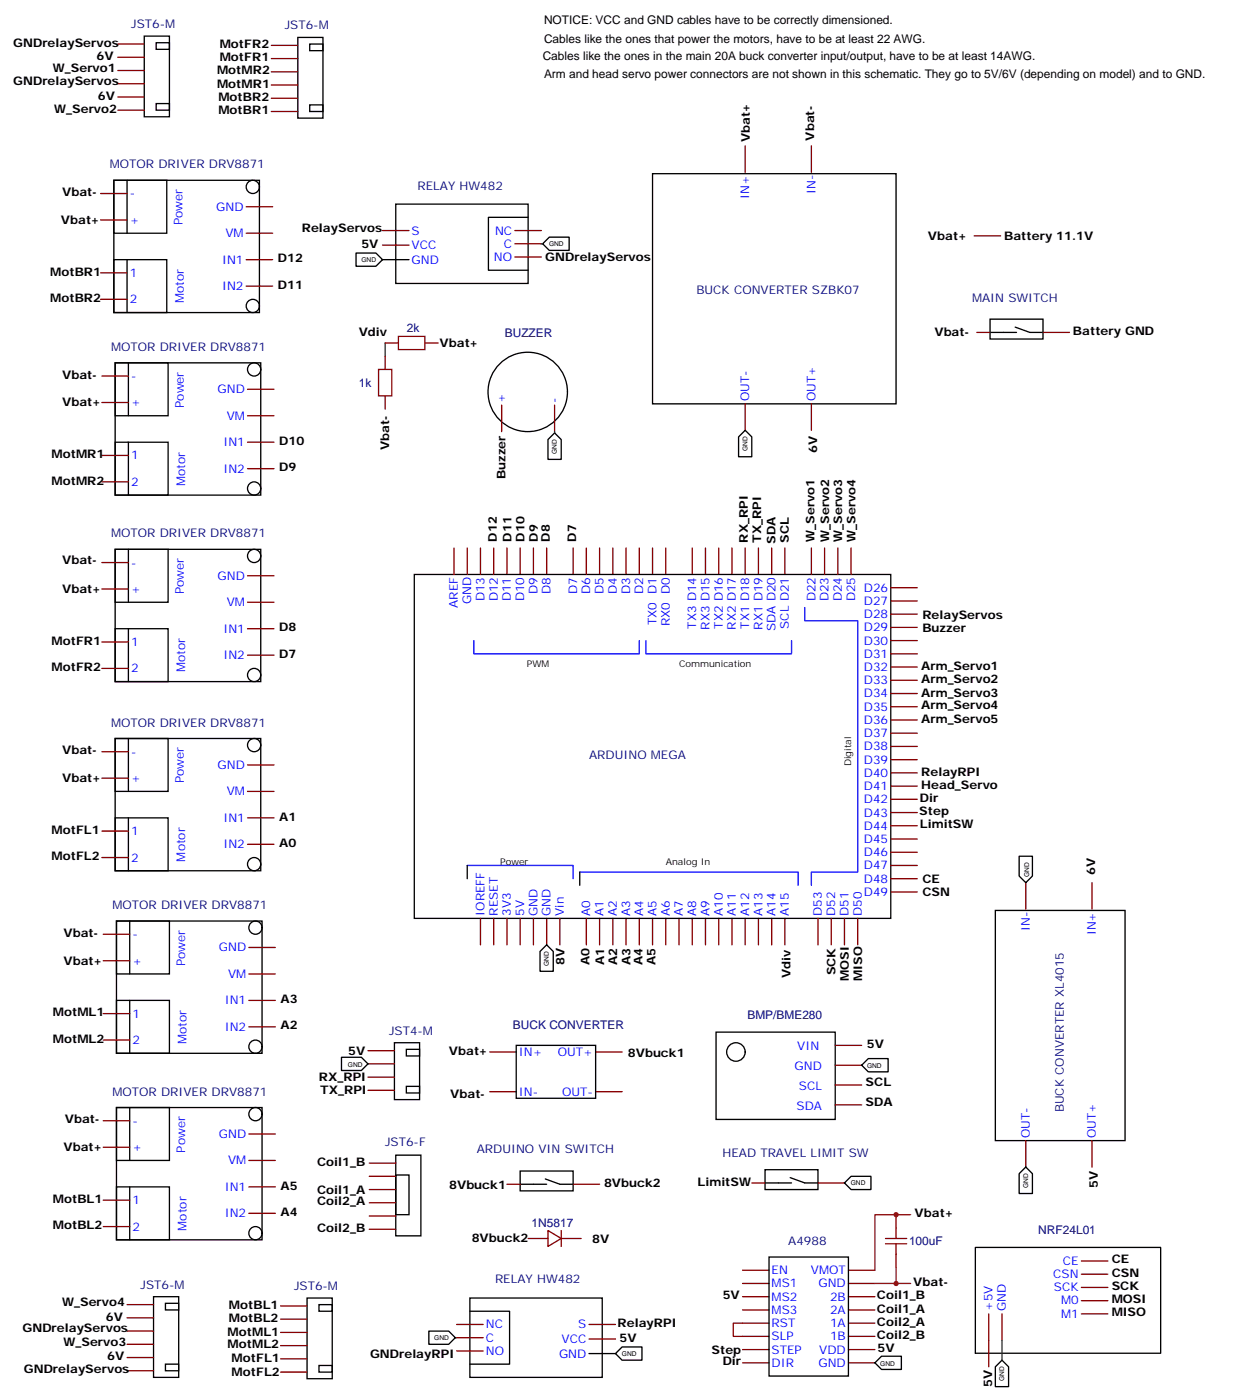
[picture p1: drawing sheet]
<svg xmlns="http://www.w3.org/2000/svg" width="331mm" height="373mm" viewBox="0 0 331 373" stroke-linecap="round" stroke-linejoin="round" font-family="sans-serif">
<g fill="none" stroke="#000" stroke-width=".35">
<path d="M38.5 9.6h6.7v21.6h-6.7zM41.6 11.4h3.6v1.8h-3.6zM79.4 10h6.7v21.5h-6.7zM82.5 11.7h3.6v1.8h-3.6zM41.6 27.6h3.6v1.8h-3.6zM82.5 28h3.6v1.7h-3.6zM30.3 48.1h38.8v35.3h-38.8zM30.3 48.1h14.1v14.1h-14.1zM33.9 48.1v14.1M105.5 54.4h35.3v21.2h-35.3zM140.8 58h-10.6v14.1h10.6M173.9 46.3h64.9v61.4h-64.9z"/>
<path d="M30.3 69.3h14.1v14.1h-14.1zM33.9 69.3v14.1M94.9 67.5h5.3l1.8 1.8-1.8 1.7h-5.3zM102 69.3h7M144.6 65l1.8-1.7h5.3v3.5h-5.3zM30.7 96.8h38.8v35.2h-38.8zM30.7 96.8h14.1v14.1h-14.1zM34.2 96.8v14.1M263.9 85.1h14.1v5.3h-14.1zM263.9 88.7h7M270.6 87.2l3.9 1.5h3.5M30.7 117.9h14.1v14.1h-14.1z"/>
<path d="M34.2 117.9v14.1M147.8 115.5l1.8 1.7v5.3h-3.6v-5.3zM198.6 114.8l1.8 1.7v5.3h-3.6v-5.3zM30.7 146.5h38.8v35.3h-38.8zM30.7 146.5h14.1v14.1h-14.1zM34.2 146.5v14.1M110.4 153.2h127v91.7h-127zM30.7 167.7h14.1v14.1h-14.1zM34.2 167.7v14.1M30.7 197h38.8v35.2h-38.8zM30.7 197h14.1v14.1h-14.1zM34.2 197v14.1"/>
<path d="M30.7 218.1h14.1v14.1h-14.1zM34.2 218.1v14.1M124.5 230.8v3.6M154.5 232.6v3.5M271.6 228.4h3.6v5.2l-1.8 1.8-1.8-1.8zM31 245.6h38.8v35.3h-38.8zM31 245.6h14.2v14.2h-14.2zM34.6 245.6v14.2M143.9 253.8l1.8-1.8 1.8 1.8v5.2h-3.6zM265.3 242.8h34.6v61.4h-34.6zM31 266.8h14.2v14.1h-14.2zM34.6 266.8v14.1"/>
<path d="M105.1 278.1h6.7v15.2h-6.7zM108.3 279.9h3.5v1.7h-3.5zM137.6 278.8h21.1v14.1h-21.1zM190.9 275.3h31.7v23.3h-31.7zM31 295.4h38.8v35.3h-38.8zM31 295.4h14.2v14.1h-14.2zM34.6 295.4v14.1M91 282h5.3l1.8 1.7-1.8 1.8h-5.3zM108.3 289.7h3.5v1.8h-3.5zM229.7 284.1l1.7-1.8h5.3v3.6h-5.3zM31 316.5h14.2v14.2h-14.2zM34.6 316.5v14.2"/>
<path d="M105.5 308.1h6.7v21.5h-6.7zM105.5 313.4h3.5v10.6h-3.5zM138.6 312.3h14.2v5.3h-14.2zM138.6 315.8h7.1M145.3 314.4l3.9 1.4h3.6M203.9 312h14.1v5.3h-14.1zM203.9 315.5h7.1M210.6 314.1l3.9 1.4h3.5M226.8 313.7h5.3v3.6h-5.3l-1.7-1.8zM271.6 313l1.8-1.7 1.8 1.7v5.3h-3.6zM205 335.2h21.1v31.8h-21.1zM260 332.7h49.3v28.2h-49.3z"/>
<path d="M40.9 345.8h6.7v21.5h-6.7zM44.1 347.6h3.5v1.8h-3.5zM81.8 346.2h6.7v21.5h-6.7zM85 347.9h3.5v1.8h-3.5zM114.3 355h5.3l1.8 1.8-1.8 1.7h-5.3zM125.2 346.2h35.3v21.1h-35.3zM125.2 349.7h10.6v14.1h-10.6M44.1 363.8h3.5v1.8h-3.5zM85 364.2h3.5v1.7h-3.5zM157 361h7M164 361l1.8-1.8h5.3v3.6h-5.3zM233.2 363.5l1.7-1.8h5.3v3.5h-5.3z"/>
<path d="M267.1 362.8l1.7 1.7v5.3h-3.5v-5.3z"/>
<circle cx="67.4" cy="49.8" r="1.76"/>
<circle cx="67.4" cy="81.6" r="1.76"/>
<circle cx="67.7" cy="98.5" r="1.76"/>
<circle cx="140.7" cy="104.5" r="10.6"/>
<circle cx="67.7" cy="130.3" r="1.76"/>
<circle cx="67.7" cy="148.3" r="1.76"/>
<circle cx="67.7" cy="198.7" r="1.76"/>
<circle cx="67.7" cy="180" r="1.76"/>
<circle cx="67.7" cy="230.5" r="1.76"/>
<circle cx="68.1" cy="247.4" r="1.76"/>
<circle cx="68.1" cy="279.2" r="1.76"/>
<circle cx="68.1" cy="297.1" r="1.76"/>
<circle cx="196.1" cy="280.6" r="2.47"/>
<circle cx="68.1" cy="328.9" r="1.76"/>
</g>
<g fill="none" stroke="#870000" stroke-width=".35">
<path d="M31.4 15.3h7.1M31.4 11.7h7.1M31.4 18.8h7.1M72.3 15.6h7.1M72.3 12.1h7.1M72.3 19.2h7.1M31.4 29.4h7.1M31.4 22.3h7.1M31.4 25.9h7.1M72.3 29.7h7.1M72.3 22.7h7.1M72.3 26.2h7.1"/>
<path d="M198.6 38.9v7.1M216.3 38.9v7.1M26.8 51.6h7.1M26.8 58.7h7.1M65.6 55.1h7.1M26.8 79.8h7.1M26.8 72.8h7.1M65.6 62.2h7.1M65.6 69.3h7.1M65.6 76.3h7.1M102 61.5h7M102 65.4h7"/>
<path d="M137.2 61.5h7.1M137.2 68.5h7.1M137.2 65h7.1M259.6 62.9h7.1M102.7 95v3.5M102.7 91.5h3.5M113.2 91.5h3.6M260.3 88.7h3.6M278 88.7h7M27.2 100.3h7M27.2 107.4h7M66 110.9h7"/>
<path d="M66 117.9h7M66 103.8h7M102.7 105.6v3.5M133.7 108.1v7M147.8 108.1v7M198.6 107.7v7.1M216.3 107.7v7.1M27.2 128.5h7M27.2 121.5h7M66 125h7M27.2 150h7M27.2 157.1h7"/>
<path d="M66 153.6h7M121 146.2v7M124.5 146.2v7M128.1 146.2v7M131.6 146.2v7M135.1 146.2v7M138.6 146.2v7M142.2 146.2v7M145.7 146.2v7M152.8 146.2v7M156.3 146.2v7M159.8 146.2v7"/>
<path d="M163.3 146.2v7M166.9 146.2v7M170.4 146.2v7M173.9 146.2v7M177.4 146.2v7M184.5 146.2v7M188 146.2v7M191.6 146.2v7M195.1 146.2v7M198.6 146.2v7M202.1 146.2v7M205.7 146.2v7"/>
<path d="M209.2 146.2v7M216.3 146.2v7M219.8 146.2v7M223.3 146.2v7M226.8 146.2v7M237.4 156.7h7.1M27.2 178.3h7M27.2 171.2h7M66 160.6h7M66 167.7h7M66 174.7h7M237.4 160.3h7.1"/>
<path d="M237.4 163.8h7.1M237.4 167.3h7.1M237.4 170.9h7.1M237.4 174.4h7.1M237.4 177.9h7.1M237.4 181.4h7.1M237.4 185h7.1M237.4 188.5h7.1M237.4 192h7.1M237.4 195.5h7.1M237.4 199.1h7.1M27.2 200.5h7"/>
<path d="M27.2 207.5h7M66 211.1h7M66 218.1h7M66 204h7M237.4 202.6h7.1M237.4 206.1h7.1M237.4 209.7h7.1M237.4 213.2h7.1M237.4 216.7h7.1M27.2 228.7h7M27.2 221.7h7M66 225.2h7"/>
<path d="M237.4 220.2h7.1M237.4 223.8h7.1M237.4 237.9h7.1M237.4 234.4h7.1M237.4 230.8h7.1M237.4 227.3h7.1M273.4 235.4v7.1M291 235.4v7.1M27.5 249.2h7.1M27.5 256.2h7.1M66.3 259.8h7.1M66.3 252.7h7.1"/>
<path d="M128.1 244.9v7.1M131.6 244.9v7.1M135.1 244.9v7.1M138.6 244.9v7.1M142.2 244.9v7.1M145.7 244.9v7.1M149.2 244.9v7.1M156.3 244.9v7.1M159.8 244.9v7.1M163.3 244.9v7.1M166.9 244.9v7.1M170.4 244.9v7.1"/>
<path d="M173.9 244.9v7.1M177.4 244.9v7.1M181 244.9v7.1M184.5 244.9v7.1M188 244.9v7.1M191.6 244.9v7.1M195.1 244.9v7.1M198.6 244.9v7.1M202.1 244.9v7.1M205.7 244.9v7.1M209.2 244.9v7.1M218 244.9v7.1"/>
<path d="M221.5 244.9v7.1M225.1 244.9v7.1M228.6 244.9v7.1M27.5 277.4h7.1M27.5 270.3h7.1M66.3 266.8h7.1M66.3 273.9h7.1M222.6 278.8h7.1M27.5 298.9h7.1M98.1 290.8h7M98.1 280.2h7M98.1 287.3h7"/>
<path d="M98.1 283.7h7M130.5 291.1h7.1M130.5 280.6h7.1M158.7 291.1h7.1M158.7 280.6h7.1M222.6 284.1h7.1M222.6 289.4h7.1M222.6 294.7h7.1M27.5 306h7.1M66.3 309.5h7.1M66.3 316.5h7.1M66.3 302.4h7.1"/>
<path d="M98.4 310.2h7.1M98.4 317.3h7.1M98.4 313.7h7.1M135.1 315.8h3.5M152.8 315.8h7M200.4 315.5h3.5M218 315.5h7.1M273.4 304.2v7.1M291 304.2v7.1M27.5 327.1h7.1M27.5 320.1h7.1M66.3 323.6h7.1"/>
<path d="M98.4 327.8h7.1M98.4 320.8h7.1M98.4 324.3h7.1M140.8 330.3h5.2M146 328.2l3.6 2.1-3.6 2.1zM149.6 330.3h5.3M149.6 328.2v4.2M197.9 338.8h7.1M226.1 338.8h7.1M238.8 324v3.5M238.8 334.5v3.6M288.2 336.3h7.1"/>
<path d="M288.2 339.8h7.1M33.9 351.5h7M33.9 358.5h7M33.9 347.9h7M33.9 355h7M74.8 351.8h7M74.8 358.9h7M74.8 348.3h7M74.8 355.4h7M121.7 353.2h7.1M121.7 356.8h7.1M157 353.2h7"/>
<path d="M157 357.1h7M197.9 342.3h7.1M197.9 345.8h7.1M197.9 349.4h7.1M197.9 352.9h7.1M197.9 356.4h7.1M197.9 359.9h7.1M226.1 342.3h7.1M226.1 345.8h7.1M226.1 349.4h7.1M226.1 352.9h7.1M226.1 356.4h7.1"/>
<path d="M226.1 359.9h7.1M263.5 350.4v14.1M267.1 350.4v7.1M288.2 343.4h7.1M288.2 346.9h7.1M288.2 350.4h7.1M33.9 365.6h7M33.9 362.1h7M74.8 365.9h7M74.8 362.4h7M121.7 360.3h7.1M197.9 363.5h7.1"/>
<path d="M226.1 363.5h7.1"/>
</g>
<path d="M144.3 65h.3M102.7 91.5v3.5M147.8 115.1v.4M121.4 356.8h.3M267.1 357.5v5.3" fill="none" stroke="#008700" stroke-width=".35"/>
<path d="M100.9 98.5h3.5v7.1h-3.5zM106.2 89.7h7v3.5h-7zM236 330.3h5.7M236 331.7h5.7M238.8 327.5v2.8M238.8 331.7v2.8" fill="none" stroke="#a10000" stroke-width=".35"/>
<path d="M126.3 170.9v3.5h44.1v-3.5M172.2 170.9v3.5h38.8v-3.5M214.5 162v3.6h14.1v67h-12.3v3.5M124.5 230.8h28.3v3.6M154.5 232.6h58.2v3.5" fill="none" stroke="#00f" stroke-width=".35"/>
<path d="M238.8 338.1v4.2h-5.6M242.7 324h-9.5v14.8M238.8 342.3h3.9" fill="none" stroke="#903" stroke-width=".35"/>
<path d="M197.9 352.9h-2.5v3.5h2.5" fill="none" stroke="#900" stroke-width=".35"/>
<g fill="#903">
<circle cx="238.8" cy="342.3" r=".71"/>
<circle cx="238.8" cy="324" r=".71"/>
</g>
<g font-size="3.2" fill="#000080">
<text x="35" y="7.5">JST6-M</text>
<text x="75.9" y="7.9">JST6-M</text>
<text x="29.3" y="44.9">MOTOR DRIVER DRV8871</text>
<text x="111.3" y="50.6">RELAY HW482</text>
<text x="185.6" y="78.3">BUCK CONVERTER SZBK07</text>
<text x="259.1" y="80.5">MAIN SWITCH</text>
<text x="108.5" y="88.7">2k</text>
<text x="134.5" y="89.8">BUZZER</text>
<text x="29.6" y="93.6">MOTOR DRIVER DRV8871</text>
<text x="95.6" y="103.2">1k</text>
<text x="29.6" y="143.3">MOTOR DRIVER DRV8871</text>
<text x="29.6" y="193.8">MOTOR DRIVER DRV8871</text>
<text x="157" y="202.5">ARDUINO MEGA</text>
<text x="30" y="242.5">MOTOR DRIVER DRV8871</text>
<text x="103.7" y="276">JST4-M</text>
<text x="136.7" y="274.3">BUCK CONVERTER</text>
<text x="199.2" y="271.9">BMP/BME280</text>
<text x="30" y="292.2">MOTOR DRIVER DRV8871</text>
<text x="283.5" y="296.7" transform="rotate(-90 283.5 296.7)">BUCK CONVERTER XL4015</text>
<text x="102.7" y="305.6">JST6-F</text>
<text x="127.1" y="307.6">ARDUINO VIN SWITCH</text>
<text x="192.5" y="308.7">HEAD TRAVEL LIMIT SW</text>
<text x="141.7" y="327.1">1N5817</text>
<text x="276.7" y="329">NRF24L01</text>
<text x="210.1" y="332.1">A4988</text>
<text x="242.3" y="332.1">100uF</text>
<text x="37.5" y="343.7">JST6-M</text>
<text x="78.4" y="344.1">JST6-M</text>
<text x="131.9" y="342.3">RELAY HW482</text>
</g>
<g font-size="3.2">
<text x="145" y="11.4">Cables like the ones that power the motors, have to be at least 22 AWG.</text>
<text x="145" y="6.5">NOTICE: VCC and GND cables have to be correctly dimensioned.</text>
<text x="3.5" y="12.5">GNDrelayServos</text>
<text x="25.8" y="16">6V</text>
<text x="58.6" y="16.3">MotFR1</text>
<text x="58.6" y="12.8">MotFR2</text>
<text x="144.6" y="16">Cables like the ones in the main 20A buck converter input/output, have to be at least 14AWG.</text>
<text x="3.5" y="22.7">GNDrelayServos</text>
<text x="14.1" y="19.2">W_Servo1</text>
<text x="57.9" y="23.4">MotMR1</text>
<text x="57.9" y="19.9">MotMR2</text>
<text x="145" y="20.9">Arm and head servo power connectors are not shown in this schematic. They go to 5V/6V (depending on model) and to GND.</text>
<text x="26.1" y="26.6">6V</text>
<text x="58.2" y="26.9">MotBR2</text>
<text x="14.5" y="30.1">W_Servo2</text>
<text x="58.2" y="30.4">MotBR1</text>
<text x="199.8" y="37.9" transform="rotate(-90 199.8 37.9)">Vbat+</text>
<text x="217" y="37.5" transform="rotate(-90 217 37.5)">Vbat-</text>
<text x="16.6" y="52.3">Vbat-</text>
<text x="16.2" y="59.7">Vbat+</text>
<text x="80.4" y="61.8">RelayServos</text>
<text x="247.3" y="64">Vbat+</text>
<text x="267.6" y="64">Battery 11.1V</text>
<text x="74.1" y="70">D12</text>
<text x="96.3" y="66.1">5V</text>
<text x="145.3" y="69.6">GNDrelayServos</text>
<text x="13.4" y="73.5">MotBR1</text>
<text x="74.1" y="77">D11</text>
<text x="13.4" y="80.5">MotBR2</text>
<text x="95.6" y="89.7">Vdiv</text>
<text x="249.1" y="89.7">Vbat-</text>
<text x="286" y="89.4">Battery GND</text>
<text x="117.2" y="92.5">Vbat+</text>
<text x="16.6" y="101">Vbat-</text>
<text x="16.6" y="108.4">Vbat+</text>
<text x="74.4" y="118.6">D10</text>
<text x="13.8" y="122.2">MotMR1</text>
<text x="74.4" y="125.7">D9</text>
<text x="103.7" y="120.1" transform="rotate(-90 103.7 120.1)">Vbat-</text>
<text x="217.8" y="120.8" transform="rotate(-90 217.8 120.8)">6V</text>
<text x="13.8" y="129.2">MotMR2</text>
<text x="134.8" y="127.8" transform="rotate(-90 134.8 127.8)">Buzzer</text>
<text x="132.4" y="144.4" transform="rotate(-90 132.4 144.4)">D12</text>
<text x="136.3" y="144.4" transform="rotate(-90 136.3 144.4)">D11</text>
<text x="139.8" y="144.4" transform="rotate(-90 139.8 144.4)">D10</text>
<text x="143.3" y="144.4" transform="rotate(-90 143.3 144.4)">D9</text>
<text x="146.5" y="144.4" transform="rotate(-90 146.5 144.4)">D8</text>
<text x="153.6" y="144.4" transform="rotate(-90 153.6 144.4)">D7</text>
<text x="199.3" y="144.7" transform="rotate(-90 199.3 144.7)">RX_RPI</text>
<text x="202.8" y="144.7" transform="rotate(-90 202.8 144.7)">TX_RPI</text>
<text x="206.7" y="145.1" transform="rotate(-90 206.7 145.1)">SDA</text>
<text x="210.3" y="144.7" transform="rotate(-90 210.3 144.7)">SCL</text>
<text x="217.1" y="144.4" transform="rotate(-90 217.1 144.4)">W_Servo1</text>
<text x="221" y="144.4" transform="rotate(-90 221 144.4)">W_Servo2</text>
<text x="224.5" y="144.4" transform="rotate(-90 224.5 144.4)">W_Servo3</text>
<text x="228" y="144.4" transform="rotate(-90 228 144.4)">W_Servo4</text>
<text x="16.6" y="150.4">Vbat-</text>
<text x="16.6" y="158.2">Vbat+</text>
<text x="245.8" y="165">RelayServos</text>
<text x="13.8" y="171.9">MotFR1</text>
<text x="74.4" y="168.4">D8</text>
<text x="245.8" y="168.5">Buzzer</text>
<text x="13.8" y="179">MotFR2</text>
<text x="74.4" y="175.4">D7</text>
<text x="245.5" y="178.6">Arm_Servo1</text>
<text x="245.5" y="182.1">Arm_Servo2</text>
<text x="245.5" y="186">Arm_Servo3</text>
<text x="245.5" y="189.2">Arm_Servo4</text>
<text x="245.5" y="192.7">Arm_Servo5</text>
<text x="16.6" y="201.2">Vbat-</text>
<text x="16.6" y="208.6">Vbat+</text>
<text x="245.5" y="206.8">RelayRPI</text>
<text x="245.2" y="213.9">Dir</text>
<text x="245.5" y="210.4">Head_Servo</text>
<text x="74.4" y="218.8">A1</text>
<text x="245" y="217.4">Step</text>
<text x="245.2" y="220.9">LimitSW</text>
<text x="13.8" y="222.4">MotFL1</text>
<text x="74.4" y="225.9">A0</text>
<text x="13.8" y="229.4">MotFL2</text>
<text x="291.9" y="233.3" transform="rotate(-90 291.9 233.3)">6V</text>
<text x="245.8" y="235.5">CE</text>
<text x="245.8" y="239.1">CSN</text>
<text x="16.9" y="249.9">Vbat-</text>
<text x="16.9" y="257.3">Vbat+</text>
<text x="150.5" y="257.3" transform="rotate(-90 150.5 257.3)">8V</text>
<text x="157.1" y="257.3" transform="rotate(-90 157.1 257.3)">A0</text>
<text x="161" y="257.3" transform="rotate(-90 161 257.3)">A1</text>
<text x="164.5" y="257.3" transform="rotate(-90 164.5 257.3)">A2</text>
<text x="168" y="257.3" transform="rotate(-90 168 257.3)">A3</text>
<text x="171.2" y="257.3" transform="rotate(-90 171.2 257.3)">A4</text>
<text x="174.7" y="257.3" transform="rotate(-90 174.7 257.3)">A5</text>
<text x="210.7" y="260.9" transform="rotate(-90 210.7 260.9)">Vdiv</text>
<text x="222.7" y="260.2" transform="rotate(-90 222.7 260.2)">SCK</text>
<text x="226.2" y="261.6" transform="rotate(-90 226.2 261.6)">MOSI</text>
<text x="229.8" y="261.6" transform="rotate(-90 229.8 261.6)">MISO</text>
<text x="74.8" y="267.5">A3</text>
<text x="14.1" y="271">MotML1</text>
<text x="74.8" y="274.6">A2</text>
<text x="14.1" y="278.1">MotML2</text>
<text x="92.8" y="281.3">5V</text>
<text x="119.6" y="281.4">Vbat+</text>
<text x="167.3" y="281.8">8Vbuck1</text>
<text x="231.1" y="279.5">5V</text>
<text x="85" y="288.3">RX_RPI</text>
<text x="85.4" y="291.9">TX_RPI</text>
<text x="120" y="292.7">Vbat-</text>
<text x="230.7" y="289.7">SCL</text>
<text x="17.3" y="299.6">Vbat-</text>
<text x="230.7" y="295">SDA</text>
<text x="16.9" y="307">Vbat+</text>
<text x="84.5" y="310.9">Coil1_B</text>
<text x="74.8" y="317.3">A5</text>
<text x="119.7" y="317.1">8Vbuck1</text>
<text x="161" y="316.7">8Vbuck2</text>
<text x="185.9" y="316.2">LimitSW</text>
<text x="292.6" y="316.9" transform="rotate(-90 292.6 316.9)">5V</text>
<text x="14.1" y="320.8">MotBL1</text>
<text x="84.5" y="318.3">Coil1_A</text>
<text x="84.5" y="321.5">Coil2_A</text>
<text x="14.1" y="327.8">MotBL2</text>
<text x="74.8" y="324.3">A4</text>
<text x="84.5" y="328.5">Coil2_B</text>
<text x="243.8" y="324.7">Vbat+</text>
<text x="125.7" y="331.2">8Vbuck2</text>
<text x="157.8" y="331.5">8V</text>
<text x="296.3" y="336.9">CE</text>
<text x="296.3" y="340.4">CSN</text>
<text x="192.6" y="346.5">5V</text>
<text x="233.7" y="346.5">Coil1_B</text>
<text x="243.4" y="343">Vbat-</text>
<text x="296.3" y="344">SCK</text>
<text x="296.3" y="347.5">MOSI</text>
<text x="16.6" y="348.3">W_Servo4</text>
<text x="28.2" y="352.2">6V</text>
<text x="61" y="349">MotBL1</text>
<text x="61" y="352.5">MotBL2</text>
<text x="164.6" y="353.9">RelayRPI</text>
<text x="233.7" y="350.1">Coil1_A</text>
<text x="233.7" y="353.6">Coil2_A</text>
<text x="296.3" y="351">MISO</text>
<text x="6" y="355.4">GNDrelayServos</text>
<text x="16.9" y="358.9">W_Servo3</text>
<text x="60.7" y="356.4">MotML1</text>
<text x="60.7" y="359.6">MotML2</text>
<text x="165.1" y="357.8">5V</text>
<text x="233.7" y="357.1">Coil2_B</text>
<text x="28.6" y="362.8">6V</text>
<text x="61.7" y="363.1">MotFL1</text>
<text x="98.6" y="362.1">GNDrelayRPI</text>
<text x="189.6" y="361">Step</text>
<text x="192.6" y="364.2">Dir</text>
<text x="233.9" y="360.6">5V</text>
<text x="6.3" y="366.3">GNDrelayServos</text>
<text x="61.7" y="367">MotFL2</text>
<text x="264.4" y="369.8" transform="rotate(-90 264.4 369.8)">5V</text>
</g>
<g font-size="3.2" fill="#00f">
<text x="34.6" y="52.7">-</text>
<text x="199.7" y="53" transform="rotate(-90 199.7 53)">IN+</text>
<text x="217.3" y="51.8" transform="rotate(-90 217.3 51.8)">IN-</text>
<text x="34.6" y="59.7">+</text>
<text x="57.6" y="56.2">GND</text>
<text x="48.7" y="60.1" transform="rotate(-90 48.7 60.1)">Power</text>
<text x="60.1" y="63.3">VM</text>
<text x="109.7" y="62.5">S</text>
<text x="131.9" y="62.5">NC</text>
<text x="59.2" y="70.3">IN1</text>
<text x="109.7" y="66.4">VCC</text>
<text x="109.7" y="70.3">GND</text>
<text x="131.7" y="69.6">NO</text>
<text x="134.3" y="66.1">C</text>
<text x="34.6" y="73.8">1</text>
<text x="59.2" y="77.4">IN2</text>
<text x="34.6" y="80.9">2</text>
<text x="49" y="80.9" transform="rotate(-90 49 80.9)">Motor</text>
<text x="34.9" y="101.4">-</text>
<text x="58" y="104.9">GND</text>
<text x="134.7" y="107.4" transform="rotate(-90 134.7 107.4)">+</text>
<text x="148.8" y="107.4" transform="rotate(-90 148.8 107.4)">-</text>
<text x="199.7" y="107" transform="rotate(-90 199.7 107)">OUT-</text>
<text x="217.3" y="107" transform="rotate(-90 217.3 107)">OUT+</text>
<text x="34.9" y="108.4">+</text>
<text x="49" y="108.8" transform="rotate(-90 49 108.8)">Power</text>
<text x="60.4" y="111.9">VM</text>
<text x="59.5" y="119">IN1</text>
<text x="34.9" y="122.5">1</text>
<text x="34.9" y="129.6">2</text>
<text x="49.4" y="129.6" transform="rotate(-90 49.4 129.6)">Motor</text>
<text x="59.5" y="126">IN2</text>
<text x="34.9" y="151.1">-</text>
<text x="58" y="154.6">GND</text>
<text x="34.9" y="158.2">+</text>
<text x="49" y="158.5" transform="rotate(-90 49 158.5)">Power</text>
<text x="60.4" y="161.7">VM</text>
<text x="125.6" y="161.2" transform="rotate(-90 125.6 161.2)">GND</text>
<text x="129.1" y="160.4" transform="rotate(-90 129.1 160.4)">D13</text>
<text x="132.6" y="160.4" transform="rotate(-90 132.6 160.4)">D12</text>
<text x="136.2" y="160.4" transform="rotate(-90 136.2 160.4)">D11</text>
<text x="139.7" y="160.4" transform="rotate(-90 139.7 160.4)">D10</text>
<text x="143.2" y="158.4" transform="rotate(-90 143.2 158.4)">D9</text>
<text x="146.8" y="158.4" transform="rotate(-90 146.8 158.4)">D8</text>
<text x="153.8" y="158.4" transform="rotate(-90 153.8 158.4)">D7</text>
<text x="157.3" y="158.4" transform="rotate(-90 157.3 158.4)">D6</text>
<text x="160.9" y="158.4" transform="rotate(-90 160.9 158.4)">D5</text>
<text x="164.4" y="158.4" transform="rotate(-90 164.4 158.4)">D4</text>
<text x="167.9" y="158.4" transform="rotate(-90 167.9 158.4)">D3</text>
<text x="171.4" y="158.4" transform="rotate(-90 171.4 158.4)">D2</text>
<text x="217.3" y="160.4" transform="rotate(-90 217.3 160.4)">D22</text>
<text x="220.8" y="160.4" transform="rotate(-90 220.8 160.4)">D23</text>
<text x="224.4" y="160.4" transform="rotate(-90 224.4 160.4)">D24</text>
<text x="227.9" y="160.4" transform="rotate(-90 227.9 160.4)">D25</text>
<text x="230.2" y="157.8">D26</text>
<text x="230.2" y="161.3">D27</text>
<text x="122.1" y="162.1" transform="rotate(-90 122.1 162.1)">AREF</text>
<text x="175" y="166.8" transform="rotate(-90 175 166.8)">TX0 D1</text>
<text x="178.5" y="167" transform="rotate(-90 178.5 167)">RX0 D0</text>
<text x="185.6" y="167.7" transform="rotate(-90 185.6 167.7)">TX3 D14</text>
<text x="189.1" y="167.9" transform="rotate(-90 189.1 167.9)">RX3 D15</text>
<text x="192.6" y="167.7" transform="rotate(-90 192.6 167.7)">TX2 D16</text>
<text x="196.1" y="167.9" transform="rotate(-90 196.1 167.9)">RX2 D17</text>
<text x="199.7" y="167.7" transform="rotate(-90 199.7 167.7)">TX1 D18</text>
<text x="203.2" y="167.9" transform="rotate(-90 203.2 167.9)">RX1 D19</text>
<text x="210.3" y="167.7" transform="rotate(-90 210.3 167.7)">SCL D21</text>
<text x="230.2" y="164.9">D28</text>
<text x="34.9" y="172.3">1</text>
<text x="59.5" y="168.7">IN1</text>
<text x="206.7" y="168.3" transform="rotate(-90 206.7 168.3)">SDA D20</text>
<text x="230.2" y="168.4">D29</text>
<text x="230.2" y="171.9">D30</text>
<text x="34.9" y="179.3">2</text>
<text x="49.4" y="179.3" transform="rotate(-90 49.4 179.3)">Motor</text>
<text x="59.5" y="175.8">IN2</text>
<text x="230.2" y="175.4">D31</text>
<text x="230.2" y="179">D32</text>
<text x="230.2" y="182.5">D33</text>
<text x="230.2" y="186">D34</text>
<text x="230.2" y="189.5">D35</text>
<text x="230.2" y="193.1">D36</text>
<text x="230.2" y="196.6">D37</text>
<text x="34.9" y="201.5">-</text>
<text x="230.2" y="200.1">D38</text>
<text x="230.2" y="203.7">D39</text>
<text x="34.9" y="208.6">+</text>
<text x="49" y="209" transform="rotate(-90 49 209)">Power</text>
<text x="58" y="205.1">GND</text>
<text x="230.2" y="207.2">D40</text>
<text x="60.4" y="212.1">VM</text>
<text x="230.2" y="210.7">D41</text>
<text x="230.2" y="214.2">D42</text>
<text x="59.5" y="219.2">IN1</text>
<text x="230.2" y="217.8">D43</text>
<text x="230.2" y="221.3">D44</text>
<text x="34.9" y="222.7">1</text>
<text x="59.5" y="226.2">IN2</text>
<text x="230.2" y="224.8">D45</text>
<text x="34.9" y="229.8">2</text>
<text x="49.4" y="229.8" transform="rotate(-90 49.4 229.8)">Motor</text>
<text x="230.2" y="231.9">D47</text>
<text x="230.2" y="228.4">D46</text>
<text x="230.2" y="238.9">D49</text>
<text x="230.2" y="235.4">D48</text>
<text x="129.1" y="244.2" transform="rotate(-90 129.1 244.2)">IOREFF</text>
<text x="132.6" y="244.2" transform="rotate(-90 132.6 244.2)">RESET</text>
<text x="136.2" y="244.2" transform="rotate(-90 136.2 244.2)">3V3</text>
<text x="139.7" y="244.2" transform="rotate(-90 139.7 244.2)">5V</text>
<text x="143.2" y="244.2" transform="rotate(-90 143.2 244.2)">GND</text>
<text x="146.8" y="244.2" transform="rotate(-90 146.8 244.2)">GND</text>
<text x="150.3" y="244.2" transform="rotate(-90 150.3 244.2)">Vin</text>
<text x="157.3" y="244.2" transform="rotate(-90 157.3 244.2)">A0</text>
<text x="160.9" y="244.2" transform="rotate(-90 160.9 244.2)">A1</text>
<text x="164.4" y="244.2" transform="rotate(-90 164.4 244.2)">A2</text>
<text x="167.9" y="244.2" transform="rotate(-90 167.9 244.2)">A3</text>
<text x="171.4" y="244.2" transform="rotate(-90 171.4 244.2)">A4</text>
<text x="175" y="244.2" transform="rotate(-90 175 244.2)">A5</text>
<text x="178.5" y="244.2" transform="rotate(-90 178.5 244.2)">A6</text>
<text x="182" y="244.2" transform="rotate(-90 182 244.2)">A7</text>
<text x="185.6" y="244.2" transform="rotate(-90 185.6 244.2)">A8</text>
<text x="189.1" y="244.2" transform="rotate(-90 189.1 244.2)">A9</text>
<text x="192.6" y="244.2" transform="rotate(-90 192.6 244.2)">A10</text>
<text x="196.1" y="244.2" transform="rotate(-90 196.1 244.2)">A11</text>
<text x="199.7" y="244.2" transform="rotate(-90 199.7 244.2)">A12</text>
<text x="203.2" y="244.2" transform="rotate(-90 203.2 244.2)">A13</text>
<text x="206.7" y="244.2" transform="rotate(-90 206.7 244.2)">A14</text>
<text x="210.3" y="244.2" transform="rotate(-90 210.3 244.2)">A15</text>
<text x="219.1" y="244.2" transform="rotate(-90 219.1 244.2)">D53</text>
<text x="222.6" y="244.2" transform="rotate(-90 222.6 244.2)">D52</text>
<text x="226.1" y="244.2" transform="rotate(-90 226.1 244.2)">D51</text>
<text x="229.7" y="244.2" transform="rotate(-90 229.7 244.2)">D50</text>
<text x="35.3" y="250.2">-</text>
<text x="274.5" y="248.3" transform="rotate(-90 274.5 248.3)">IN-</text>
<text x="292.1" y="249.5" transform="rotate(-90 292.1 249.5)">IN+</text>
<text x="35.3" y="257.3">+</text>
<text x="49.4" y="257.6" transform="rotate(-90 49.4 257.6)">Power</text>
<text x="58.3" y="253.8">GND</text>
<text x="60.8" y="260.8">VM</text>
<text x="59.9" y="267.9">IN1</text>
<text x="35.3" y="271.4">1</text>
<text x="59.9" y="274.9">IN2</text>
<text x="35.3" y="278.4">2</text>
<text x="49.7" y="278.4" transform="rotate(-90 49.7 278.4)">Motor</text>
<text x="138.3" y="281.6">IN+</text>
<text x="148.7" y="281.6">OUT+</text>
<text x="212.5" y="280">VIN</text>
<text x="211.8" y="285.3">GND</text>
<text x="138.3" y="292.2">IN-</text>
<text x="149.8" y="292.2">OUT-</text>
<text x="212.9" y="290.6">SCL</text>
<text x="35.3" y="300">-</text>
<text x="212.3" y="295.9">SDA</text>
<text x="58.3" y="303.5">GND</text>
<text x="274.5" y="303.5" transform="rotate(-90 274.5 303.5)">OUT-</text>
<text x="292.1" y="303.5" transform="rotate(-90 292.1 303.5)">OUT+</text>
<text x="35.3" y="307">+</text>
<text x="49.4" y="307.4" transform="rotate(-90 49.4 307.4)">Power</text>
<text x="60.8" y="310.6">VM</text>
<text x="59.9" y="317.6">IN1</text>
<text x="35.3" y="321.1">1</text>
<text x="35.3" y="328.2">2</text>
<text x="49.7" y="328.2" transform="rotate(-90 49.7 328.2)">Motor</text>
<text x="59.9" y="324.7">IN2</text>
<text x="205.7" y="339.8">EN</text>
<text x="216.1" y="339.8">VMOT</text>
<text x="280.7" y="340.8">CSN</text>
<text x="283.3" y="337.3">CE</text>
<text x="205.7" y="343.4">MS1</text>
<text x="205.7" y="346.9">MS2</text>
<text x="218.1" y="343.4">GND</text>
<text x="221.2" y="346.9">2B</text>
<text x="280.9" y="344.3">SCK</text>
<text x="282.8" y="347.9">M0</text>
<text x="205.7" y="350.4">MS3</text>
<text x="205.7" y="353.9">RST</text>
<text x="221.2" y="353.9">1A</text>
<text x="221.2" y="350.4">2A</text>
<text x="264.5" y="349.6" transform="rotate(-90 264.5 349.6)">+5V</text>
<text x="268.1" y="349.6" transform="rotate(-90 268.1 349.6)">GND</text>
<text x="282.8" y="351.4">M1</text>
<text x="129.5" y="354.3">NC</text>
<text x="129.5" y="357.8">C</text>
<text x="149.7" y="358.2">VCC</text>
<text x="154.1" y="354.3">S</text>
<text x="205.7" y="357.5">SLP</text>
<text x="221.2" y="357.5">1B</text>
<text x="129.5" y="361.4">NO</text>
<text x="149" y="362.1">GND</text>
<text x="205.7" y="361">STEP</text>
<text x="205.7" y="364.5">DIR</text>
<text x="218.1" y="364.5">GND</text>
<text x="218.4" y="361">VDD</text>
</g>
<g font-size="2.5">
<text x="140.4" y="177.9">PWM</text>
<text x="181" y="177.9">Communication</text>
<text x="226.8" y="204.4" transform="rotate(-90 226.8 204.4)">Digital</text>
<text x="133.3" y="230.8">Power</text>
<text x="177.4" y="230.8">Analog In</text>
</g>
<g font-size="1.8">
<text x="146.3" y="65.7">GND</text>
<text x="96.3" y="69.9">GND</text>
<text x="148.4" y="121.1" transform="rotate(-90 148.4 121.1)">GND</text>
<text x="199.2" y="120.4" transform="rotate(-90 199.2 120.4)">GND</text>
<text x="274.3" y="234" transform="rotate(-90 274.3 234)">GND</text>
<text x="146.3" y="257.6" transform="rotate(-90 146.3 257.6)">GND</text>
<text x="92.7" y="284.6">GND</text>
<text x="231.1" y="284.9">GND</text>
<text x="226.8" y="316.2">GND</text>
<text x="274" y="316.9" transform="rotate(-90 274 316.9)">GND</text>
<text x="115.7" y="357.4">GND</text>
<text x="165.7" y="361.7">GND</text>
<text x="234.6" y="364.3">GND</text>
<text x="267.6" y="368.4" transform="rotate(-90 267.6 368.4)">GND</text>
</g>
</svg>
